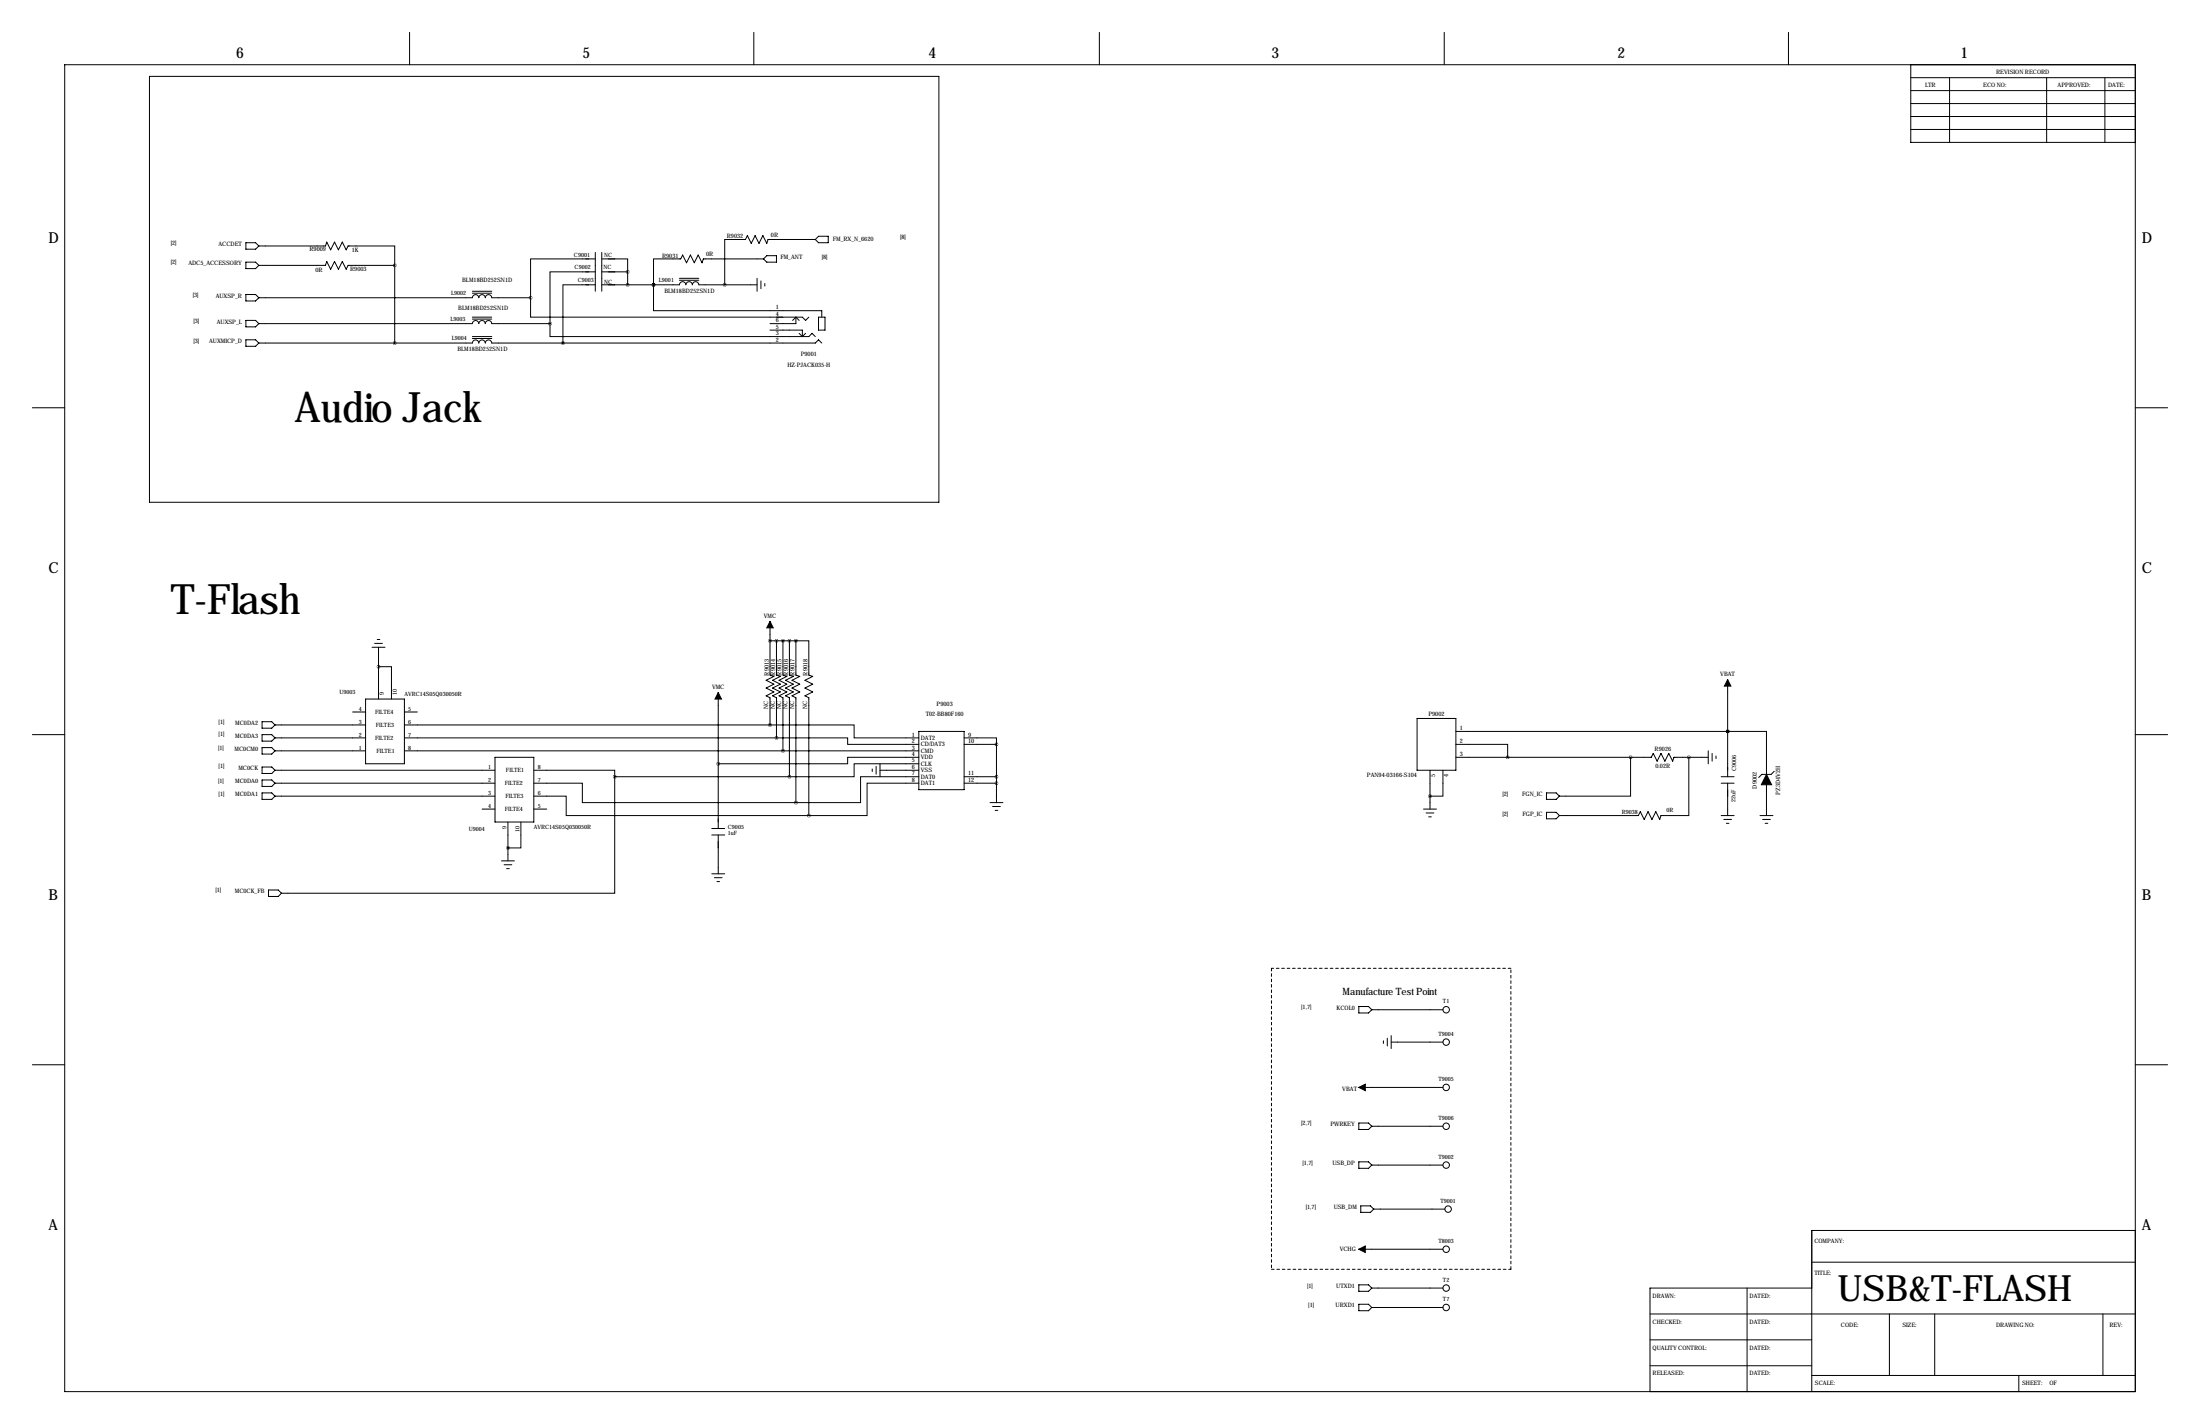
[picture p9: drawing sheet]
<svg xmlns="http://www.w3.org/2000/svg" width="864mm" height="559mm" viewBox="0 0 864 559" stroke-linecap="round" stroke-linejoin="round" font-family="sans-serif">
<g fill="none" stroke="#000" stroke-width=".39">
<path d="M160.8 12.7v12.7M295.9 12.7v12.7M431.5 12.7v12.7M566.9 12.7v12.7M702.1 12.7v12.7M25.4 25.4h812.8v520.7h-812.8zM58.7 30h309.9v167.1h-309.9zM750.1 25.4v30.5h88.1M750.1 35.6h88.1M750.1 30.5h88.1M765.3 30.5v25.4M803.4 30.5v25.4"/>
<path d="M826.3 30.5v25.4M750.1 50.8h88.1M750.1 45.7h88.1M750.1 40.6h88.1M96.5 95.2h3.8l1.3 1.3-1.3 1.3h-3.8zM101.6 96.5h26.2l.5-1.5 1.5 3 1.5-3 1.5 3 1.6-3 1.5 3 .8-1.5h18.2v7.6M233.7 99.1v15.2M236.2 99.1v15.2M320 94h-18.5l-.5 1.5-1.5-3-1.6 3-1.5-3-1.5 3-1.5-3-.8 1.5h-8.1v17.8M320 94l1.3-1.3h3.8v2.5h-3.8zM96.5 102.9h3.8l1.3 1.2-1.3 1.3h-3.8zM96.5 115.6h3.8l1.3 1.2-1.3 1.3h-3.8z"/>
<path d="M101.6 116.8h83.8M101.6 104.1h26.2l.5-1.5 1.5 3.1 1.5-3.1 1.5 3.1 1.6-3.1 1.5 3.1 .8-1.6h18.2M154.9 104.1v30.5M185.4 114.3h7.6M185.4 115.1h7.6M185.4 116.8a1.27 1.27 0 0 1 1.3-1.2 1.27 1.27 0 0 1 1.3 1.2M188 116.8a1.27 1.27 0 0 1 1.2-1.2 1.27 1.27 0 0 1 1.3 1.2M190.5 116.8a1.27 1.27 0 0 1 1.3-1.2 1.27 1.27 0 0 1 1.2 1.2h15.3M208.3 116.8v7.7h106.7l1.2 1.2 1.3-1.2M233.7 111.8h-12.7v22.8M233.7 101.6h-25.4v15.2M233.7 106.7h-17.8v20.3"/>
<path d="M236.2 111.8l30.5-.1a1.27 1.27 0 0 1 1.3-1.2 1.27 1.27 0 0 1 1.2 1.3 1.27 1.27 0 0 1 1.3-1.3 1.27 1.27 0 0 1 1.3 1.3 1.27 1.27 0 0 1 1.2-1.3 1.27 1.27 0 0 1 1.3 1.3h22.9M236.2 101.6h10.2v5.1M236.2 106.7h10.2M246.4 106.7v5.1M256.5 111.8h.1M256.5 111.8v10.1h66.1v2.6M266.7 109.2h7.6M266.7 110h7.6M297.2 109.2v5.1M298.7 110.2v3.1M299.7 101.6h-23.6l-.5 1.5-1.5-3-1.6 3-1.5-3-1.5 3-1.5-3-.8 1.5h-10.7v10.2M299.7 101.6l1.3-1.3h3.8v2.6h-3.8z"/>
<path d="M300.2 111.3v1M96.5 133.3h3.8l1.3 1.3-1.3 1.3h-3.8zM96.5 125.7h3.8l1.3 1.3-1.3 1.3h-3.8zM101.6 134.6h83.8a1.27 1.27 0 0 1 1.3-1.2 1.27 1.27 0 0 1 1.3 1.2 1.27 1.27 0 0 1 1.2-1.2 1.27 1.27 0 0 1 1.3 1.2 1.27 1.27 0 0 1 1.3-1.2 1.27 1.27 0 0 1 1.2 1.2h127l1.3-1.3 1.3 1.3M101.6 127h83.8a1.27 1.27 0 0 1 1.3-1.2 1.27 1.27 0 0 1 1.3 1.2 1.27 1.27 0 0 1 1.2-1.2 1.27 1.27 0 0 1 1.3 1.2 1.27 1.27 0 0 1 1.3-1.2 1.27 1.27 0 0 1 1.2 1.2h22.9M185.4 132.1h7.6M185.4 132.8h7.6M185.4 124.5h7.6M185.4 125.2h7.6M215.9 127v5.1h101.6l1.3-1.3 1.2 1.3M302.3 129.5h12.7v2.6M312.4 124.5v2.5h-10.1"/>
<path d="M312.4 124.5l1.3 1.2M312.4 124.5l-1.3 1.2M313.7 130.8l1.3 1.3M316.2 130.8l-1.2 1.3M321.3 124.5h2.5v5h-2.5zM12.7 160h12.7M838.2 160h12.7M146 254h5.1M147.1 252.5h3M148.1 251h1M148.6 254v20.3M302.3 243.8v21.1l1.5 .5-3.1 1.6 3.1 1.5-3.1 1.5 3.1 1.5-3.1 1.5 1.6 .8v10.7"/>
<path d="M302.3 251.5h10.1M304.8 251.5v13.4l1.5 .5-3 1.6 3 1.5-3 1.5 3 1.5-3 1.5 1.5 .8v15.8M307.3 251.5v13.4l1.6 .5-3.1 1.6 3.1 1.5-3.1 1.5 3.1 1.5-3.1 1.5 1.5 .8v20.8M309.9 251.5v13.4l1.5 .5-3 1.6 3 1.5-3 1.5 3 1.5-3 1.5 1.5 .8v31M312.4 251.5h5.1v13.4l1.5 .5-3 1.6 3 1.5-3 1.5 3 1.5-3 1.5 1.5 .8v46.2M312.4 251.5v13.4l1.5 .5-3 1.6 3 1.5-3 1.5 3 1.5-3 1.5 1.5 .8v41.2M138.4 279.4h5.1M143.5 274.3h15.2v25.4h-15.2zM148.6 261.6h5.1v12.7M158.7 279.4h5.1M281.9 271.8v53.3M678.2 266.7v38.1"/>
<path d="M12.7 288.3h12.7M102.9 288.3h3.8l1.2 1.3-1.2 1.2h-3.8zM102.9 283.2h3.8l1.2 1.3-1.2 1.3h-3.8zM102.9 293.4h3.8l1.2 1.2-1.2 1.3h-3.8zM107.9 294.6h35.6M107.9 289.6h35.6M107.9 284.5h35.6M158.7 294.6h202M158.7 289.6h146.1M158.7 284.5h143.6M194.3 297.2h15.2v25.4h-15.2zM302.3 284.5h33v5.1h25.4"/>
<path d="M304.8 289.6h27.9v2.5h28M345.4 299.7v5.1M360.7 297.2h-28v2.5h-50.8M360.7 299.7h-25.4v5.1h-25.4M360.7 287h17.8v22.9h-17.8zM378.5 289.6h12.7v2.5M378.5 292.1h12.7M391.2 292.1v22.9M556.3 281.9h15.2v20.4h-15.2zM571.5 292.1h20.3v5.1M571.5 297.2h76.7l.8-1.5 1.5 3 1.5-3 1.5 3 1.6-3 1.5 3 .5-1.5h13.5M571.5 287h106.7"/>
<path d="M640.1 297.2v15.2h-28M662.9 297.2v22.8h-10.9l-.5 1.6-1.5-3.1-1.5 3.1-1.6-3.1-1.5 3.1-1.5-3.1-.8 1.5h-31M670.6 294.6v5.1M672.1 295.7v3M673.6 296.7v1M678.2 287h15.2v16.9M678.2 287h.1M838.2 288.3h12.7M102.9 311.1h3.8l1.2 1.3-1.2 1.3h-3.8zM102.9 301h3.8l1.2 1.3-1.2 1.2h-3.8zM102.9 306.1h3.8l1.2 1.2-1.2 1.3h-3.8zM107.9 307.3h86.4"/>
<path d="M107.9 302.3h86.4M107.9 312.4h86.4M189.2 317.5h5.1M209.5 302.3h31.8v2.5M209.5 307.3h19.1v7.7h83.8M209.5 312.4h12.7v7.6h95.3M209.5 317.5h5.1M241.3 304.8v45.7h-130.8M241.3 304.8h68.6M342.4 301.8v1M343.9 300.7v3.1M345.4 302.3h15.3"/>
<path d="M360.7 304.8h-22.9v10.2h-25.4M360.7 307.3h-20.3v12.7h-22.9M378.5 304.8h12.7M378.5 307.3h12.7M388.6 315h5.1M389.6 316.5h3.1M390.7 318h1M558.8 317.5h5.1M559.8 319h3.1M561.3 302.3v15.2M566.4 302.3v10.1h-5.1M607.1 311.1h3.8l1.2 1.3-1.2 1.3h-3.8z"/>
<path d="M607.1 318.8h3.8l1.2 1.2-1.2 1.3h-3.8zM675.6 304.8h5.1M675.6 307.3h5.1M678.2 307.3v12.7M693.4 307.9v12.1M696.5 302.7l-1.3 1.2h-3.6l-1.2 1.2M196.8 337.8h5.1M197.9 339.3h3M199.4 322.6v15.2M204.5 322.6v10.1h-5.1M279.4 325.1h5.1M279.4 327.7h5.1"/>
<path d="M281.9 327.7v15.2M560.8 320.5h1M675.6 320h5.1M676.7 321.6h3M677.7 323.1h1M690.9 320h5.1M691.9 321.6h3M692.9 323.1h1M105.4 349.2h3.8l1.3 1.3-1.3 1.3h-3.8zM198.9 340.9h1M279.4 342.9h5.1M280.4 344.4h3.1"/>
<path d="M281.4 345.9h1M533.4 395h3.8l1.3 1.2-1.3 1.3h-3.8zM538.5 396.2h27.9M12.7 417.8h12.7M543.1 408.4v1M544.6 407.4v3.1M546.1 408.9h20.3M546.1 406.4v5.1M838.2 417.8h12.7M533.4 426.7h33M533.4 440.7h3.8l1.3 1.3-1.3 1.2h-3.8zM533.4 455.9h3.8l1.3 1.3-1.3 1.3h-3.8z"/>
<path d="M538.5 442h27.9M538.5 457.2h27.9M534.2 473.2h3.8l1.2 1.3-1.2 1.2h-3.8zM539.2 474.5h28M533.4 490.2h33M711.2 495.3h127M838.2 482.9h-127v63.2M533.4 504.2h3.8l1.3 1.3-1.3 1.2h-3.8zM533.4 511.8h3.8l1.3 1.3-1.3 1.2h-3.8zM538.5 505.5h27.9M538.5 513.1h27.9M647.7 515.6h190.5"/>
<path d="M685.8 505.5v40.6M711.2 505.5h-63.5v40.6M741.7 515.6v24.2M759.5 515.6v24.2M825.5 515.6v24.2M647.7 535.9h63.5M647.7 525.8h63.5M711.2 539.8h127M792.5 539.8v6.3"/>
<circle cx="567.7" cy="396.2" r="1.27"/>
<circle cx="567.7" cy="408.9" r="1.27"/>
<circle cx="567.7" cy="426.7" r="1.27"/>
<circle cx="567.7" cy="457.2" r="1.27"/>
<circle cx="567.7" cy="442" r="1.27"/>
<circle cx="568.5" cy="474.5" r="1.27"/>
<circle cx="567.7" cy="490.2" r="1.27"/>
<circle cx="567.7" cy="505.5" r="1.27"/>
<circle cx="567.7" cy="513.1" r="1.27"/>
</g>
<path d="M499.1 380v118.1M593.1 380h-94M499.1 498.1h94M593.1 498.1v-118.1" fill="none" stroke="#000" stroke-width=".39" stroke-dasharray="1.1 1.1"/>
<path d="M302.3 243.8l1.2 2.6h-2.5zM281.9 271.8l1.3 2.5h-2.5zM678.2 266.7l1.2 2.5h-2.5zM693.4 303.9l2.1 4h-4.1zM533.4 426.7l2.5-1.3v2.6zM533.4 490.2l2.5-1.3v2.6z" fill="#000" stroke="#000" stroke-width=".39"/>
<path d="M256.5 111.8a.05 .05 0 0 0 .1 0 .05 .05 0 0 0-.1 0zM246.3 111.8a.05 .05 0 0 0 .1 0 .05 .05 0 0 0-.1 0zM246.3 106.7a.05 .05 0 0 0 .1 0 .05 .05 0 0 0-.1 0zM284.4 111.8a.05 .05 0 0 0 .1 0 .05 .05 0 0 0-.1 0zM256.5 111.8a.05 .05 0 0 0 .1 0 .05 .05 0 0 0-.1 0zM220.9 134.6a.05 .05 0 0 0 .1 0 .05 .05 0 0 0-.1 0zM208.2 116.8a.05 .05 0 0 0 .1 0 .05 .05 0 0 0-.1 0zM154.9 104.1a.05 .05 0 0 0 .1 0 .05 .05 0 0 0-.1 0zM154.9 134.6a.05 .05 0 0 0 .1 0 .05 .05 0 0 0-.1 0zM640 297.2a.05 .05 0 0 0 .1 0 .05 .05 0 0 0-.1 0zM662.9 297.2a.05 .05 0 0 0 .1 0 .05 .05 0 0 0-.1 0zM281.9 299.7a.05 .05 0 0 0 .1 0 .05 .05 0 0 0-.1 0zM302.2 251.5a.05 .05 0 0 0 .1 0 .05 .05 0 0 0-.1 0zM307.3 251.5a.05 .05 0 0 0 .1 0 .05 .05 0 0 0-.1 0zM309.8 251.5a.05 .05 0 0 0 .1 0 .05 .05 0 0 0-.1 0zM312.4 251.5a.05 .05 0 0 0 .1 0 .05 .05 0 0 0-.1 0zM309.8 304.8a.05 .05 0 0 0 .1 0 .05 .05 0 0 0-.1 0zM148.5 261.6a.05 .05 0 0 0 .1 0 .05 .05 0 0 0-.1 0zM199.3 332.7a.05 .05 0 0 0 .1 0 .05 .05 0 0 0-.1 0zM302.2 284.5a.05 .05 0 0 0 .1 0 .05 .05 0 0 0-.1 0zM307.3 294.6a.05 .05 0 0 0 .1 0 .05 .05 0 0 0-.1 0zM312.4 315a.05 .05 0 0 0 .1 0 .05 .05 0 0 0-.1 0zM391.1 307.3a.05 .05 0 0 0 .1 0 .05 .05 0 0 0-.1 0zM391.1 304.8a.05 .05 0 0 0 .1 0 .05 .05 0 0 0-.1 0zM391.1 292.1a.05 .05 0 0 0 .1 0 .05 .05 0 0 0-.1 0zM561.3 312.4a.05 .05 0 0 0 .1 0 .05 .05 0 0 0-.1 0zM678.1 287a.05 .05 0 0 0 .1 0 .05 .05 0 0 0-.1 0zM678.1 287a.05 .05 0 0 0 .1 0 .05 .05 0 0 0-.1 0zM591.8 297.2a.05 .05 0 0 0 .1 0 .05 .05 0 0 0-.1 0z" fill="#000" stroke="#000" stroke-width="1.3"/>
<g font-size="16.5">
<text x="115.6" y="165.6">Audio Jack</text>
<text x="67.1" y="241">T-Flash</text>
</g>
<text font-size="14.2" x="721.4" y="510.5">USB&amp;T-FLASH</text>
<g font-size="5.9">
<text x="92.7" y="22.9">6</text>
<text x="228.6" y="22.9">5</text>
<text x="364.5" y="22.9">4</text>
<text x="499.1" y="22.9">3</text>
<text x="635" y="22.9">2</text>
<text x="769.6" y="22.9">1</text>
<text x="19" y="95.2">D</text>
<text x="840.7" y="95.2">D</text>
<text x="19" y="224.8">C</text>
<text x="840.7" y="224.8">C</text>
<text x="19" y="353.1">B</text>
<text x="840.7" y="353.1">B</text>
<text x="19" y="482.6">A</text>
<text x="840.7" y="482.6">A</text>
</g>
<text font-size="4" x="527" y="390.5">Manufacture Test Point</text>
<g font-size="2.4">
<text x="783.6" y="29.2">REVISION RECORD</text>
<text x="755.6" y="34.3">LTR</text>
<text x="778.5" y="34.3">ECO NO:</text>
<text x="807.7" y="34.3">APPROVED:</text>
<text x="827.5" y="34.3">DATE:</text>
<text x="285.3" y="93.5">R9032</text>
<text x="302.6" y="93">0R</text>
<text x="326.9" y="94.7">FM_RX_N_6620</text>
<text x="353.3" y="93.8">[8]</text>
<text x="67" y="96.1">[2]</text>
<text x="85.8" y="96.5">ACCDET</text>
<text x="121.5" y="98.6">R9009</text>
<text x="138.1" y="98.8">1K</text>
<text x="259.9" y="101.1">R9031</text>
<text x="277.2" y="100.6">0R</text>
<text x="306.3" y="101.6">FM_ANT</text>
<text x="322.6" y="101.7">[8]</text>
<text x="67" y="103.7">[2]</text>
<text x="73.9" y="104.1">ADC5_ACCESSORY</text>
<text x="123.8" y="106.7">0R</text>
<text x="137.5" y="106.2">R9003</text>
<text x="181.4" y="110.8">BLM18BD252SN1D</text>
<text x="75.7" y="116.6">[3]</text>
<text x="84.7" y="116.8">AUXSP_R</text>
<text x="260.8" y="115">BLM18BD252SN1D</text>
<text x="179.9" y="121.7">BLM18BD252SN1D</text>
<text x="304.6" y="121.4">1</text>
<text x="304.6" y="124">4</text>
<text x="75.9" y="126.8">[3]</text>
<text x="85.1" y="127">AUXSP_L</text>
<text x="304.6" y="126.5">6</text>
<text x="304.6" y="129">5</text>
<text x="304.6" y="131.6">3</text>
<text x="75.9" y="134.4">[3]</text>
<text x="82.1" y="134.6">AUXMICP_D</text>
<text x="179.5" y="137.8">BLM18BD252SN1D</text>
<text x="304.6" y="134.1">2</text>
<text x="309.1" y="143.8">HZ-PJACK035-H</text>
<text x="314.3" y="139.7">P9001</text>
<text x="299.8" y="242.6">VMC</text>
<text x="301.8" y="265.1" transform="rotate(-90 301.8 265.1)">R9013</text>
<text x="304.3" y="265.1" transform="rotate(-90 304.3 265.1)">R9014</text>
<text x="306.8" y="265.1" transform="rotate(-90 306.8 265.1)">R9015</text>
<text x="309.4" y="265.1" transform="rotate(-90 309.4 265.1)">R9016</text>
<text x="311.9" y="265.1" transform="rotate(-90 311.9 265.1)">R9017</text>
<text x="317" y="265.1" transform="rotate(-90 317 265.1)">R9018</text>
<text x="675.3" y="265.4">VBAT</text>
<text x="279.5" y="270.5">VMC</text>
<text x="301.6" y="278.2" transform="rotate(-90 301.6 278.2)">NC</text>
<text x="304.1" y="278.2" transform="rotate(-90 304.1 278.2)">NC</text>
<text x="306.6" y="278.2" transform="rotate(-90 306.6 278.2)">NC</text>
<text x="309.2" y="278.2" transform="rotate(-90 309.2 278.2)">NC</text>
<text x="311.7" y="278.2" transform="rotate(-90 311.7 278.2)">NC</text>
<text x="316.8" y="278.2" transform="rotate(-90 316.8 278.2)">NC</text>
<text x="363.4" y="281">T02-BB80F160</text>
<text x="367.6" y="276.9">P9003</text>
<text x="560.7" y="280.9">P9002</text>
<text x="85.8" y="284">[1]</text>
<text x="92.4" y="284.5">MC0DA2</text>
<text x="573" y="286.5">1</text>
<text x="85.8" y="288.9">[1]</text>
<text x="92.4" y="289.6">MC0DA3</text>
<text x="357.9" y="289.1">1</text>
<text x="357.9" y="291.6">2</text>
<text x="361.4" y="290.4">DAT2</text>
<text x="361.4" y="292.9">CD/DAT3</text>
<text x="380" y="289.1">9</text>
<text x="380" y="291.6">10</text>
<text x="573" y="291.6">2</text>
<text x="85.6" y="294.2">[1]</text>
<text x="92.1" y="294.6">MC0CM0</text>
<text x="357.9" y="294.1">3</text>
<text x="357.9" y="296.7">4</text>
<text x="357.9" y="299.2">5</text>
<text x="361.4" y="295.4">CMD</text>
<text x="361.4" y="298">VDD</text>
<text x="573" y="296.7">3</text>
<text x="649.5" y="294.6">R9026</text>
<text x="85.8" y="301.6">[1]</text>
<text x="93.6" y="302.3">MC0CK</text>
<text x="357.9" y="301.8">6</text>
<text x="357.9" y="304.3">7</text>
<text x="361.4" y="300.5">CLK</text>
<text x="361.4" y="303.1">VSS</text>
<text x="361.4" y="305.6">DAT0</text>
<text x="380" y="304.3">11</text>
<text x="536.6" y="304.9">PAN94-03166-S104</text>
<text x="563.4" y="305" transform="rotate(-90 563.4 305)">5</text>
<text x="568.5" y="305" transform="rotate(-90 568.5 305)">4</text>
<text x="649.9" y="301.3">0.02R</text>
<text x="85.6" y="307.1">[1]</text>
<text x="92.4" y="307.3">MC0DA0</text>
<text x="357.9" y="306.8">8</text>
<text x="361.4" y="308.1">DAT1</text>
<text x="380" y="306.8">12</text>
<text x="689.6" y="309.4" transform="rotate(-90 689.6 309.4)">D9002</text>
<text x="698.8" y="311.8" transform="rotate(-90 698.8 311.8)">PZ3D4V2H</text>
<text x="85.8" y="312.2">[1]</text>
<text x="92.4" y="312.4">MC0DA1</text>
<text x="589.8" y="312.5">[2]</text>
<text x="597.5" y="312.4">FGN_IC</text>
<text x="589.8" y="320.1">[2]</text>
<text x="597.7" y="320">FGP_IC</text>
<text x="84.6" y="350.1">[1]</text>
<text x="92.2" y="350.5">MC0CK_FB</text>
<text x="510.8" y="395.8">[1,7]</text>
<text x="524.7" y="396.2">KCOL0</text>
<text x="526.9" y="428">VBAT</text>
<text x="510.8" y="441.5">[2,7]</text>
<text x="522.2" y="442">PWRKEY</text>
<text x="511.3" y="457">[1,7]</text>
<text x="523" y="457.2">USB_DP</text>
<text x="512.6" y="474.3">[1,7]</text>
<text x="523.5" y="474.5">USB_DM</text>
<text x="525.9" y="491">VCHG</text>
<text x="712.2" y="487.7">COMPANY:</text>
<text x="712.2" y="500.4">TITLE:</text>
<text x="513.1" y="505.3">[1]</text>
<text x="524.5" y="505.5">UTXD1</text>
<text x="648.7" y="509.3">DRAWN:</text>
<text x="686.8" y="509.3">DATED:</text>
<text x="513.6" y="512.9">[1]</text>
<text x="524.3" y="513.1">URXD1</text>
<text x="648.7" y="519.4">CHECKED:</text>
<text x="686.8" y="519.4">DATED:</text>
<text x="722.6" y="520.7">CODE:</text>
<text x="746.8" y="520.7">SIZE:</text>
<text x="783.6" y="520.7">DRAWING NO:</text>
<text x="828" y="520.7">REV:</text>
<text x="648.7" y="529.6">QUALITY CONTROL:</text>
<text x="686.8" y="529.6">DATED:</text>
<text x="648.7" y="539.8">RELEASED:</text>
<text x="686.8" y="539.8">DATED:</text>
<text x="712.5" y="543.6">SCALE:</text>
<text x="793.7" y="543.6">SHEET:</text>
<text x="804.5" y="543.6">OF</text>
</g>
<g font-size="2.3">
<text x="225.3" y="100.8">C9001</text>
<text x="237.1" y="100.8">NC</text>
<text x="225.6" y="105.7">C9002</text>
<text x="236.9" y="105.7">NC</text>
<text x="226.8" y="110.8">C9003</text>
<text x="237.1" y="111.3">NC</text>
<text x="258.7" y="110.7">L9001</text>
<text x="177.1" y="115.6">L9002</text>
<text x="176.9" y="126">L9003</text>
<text x="177.4" y="133.6">L9004</text>
<text x="133.2" y="272.3">U9003</text>
<text x="150.6" y="272.8" transform="rotate(-90 150.6 272.8)">9</text>
<text x="155.7" y="272.8" transform="rotate(-90 155.7 272.8)">10</text>
<text x="158.7" y="273.3">AVRC14S05Q030050R</text>
<text x="140.8" y="278.9">4</text>
<text x="147.3" y="280.2">FILTE4</text>
<text x="160.3" y="278.9">5</text>
<text x="140.8" y="284">3</text>
<text x="147.6" y="285.2">FILTE3</text>
<text x="160.3" y="284">6</text>
<text x="140.8" y="289.1">2</text>
<text x="147.3" y="290.3">FILTE2</text>
<text x="160.3" y="289.1">7</text>
<text x="140.8" y="294.1">1</text>
<text x="147.8" y="295.4">FILTE1</text>
<text x="160.3" y="294.1">8</text>
<text x="191.6" y="301.8">1</text>
<text x="198.6" y="303">FILTE1</text>
<text x="211.1" y="301.8">8</text>
<text x="681.5" y="302.5" transform="rotate(-90 681.5 302.5)">C9006</text>
<text x="191.6" y="306.8">2</text>
<text x="191.6" y="311.9">3</text>
<text x="198.1" y="308.1">FILTE2</text>
<text x="211.1" y="306.8">7</text>
<text x="211.1" y="311.9">6</text>
<text x="191.6" y="317">4</text>
<text x="198.4" y="313.2">FILTE3</text>
<text x="211.1" y="317">5</text>
<text x="681.2" y="314.7" transform="rotate(-90 681.2 314.7)">22uF</text>
<text x="198.1" y="318.3">FILTE4</text>
<text x="636.7" y="319.6">R9038</text>
<text x="654.1" y="318.7">0R</text>
<text x="184" y="326.1">U9004</text>
<text x="198.9" y="325.3" transform="rotate(-90 198.9 325.3)">9</text>
<text x="204" y="326.5" transform="rotate(-90 204 326.5)">10</text>
<text x="209.5" y="325.1">AVRC14S05Q030050R</text>
<text x="285.7" y="325.4">C9005</text>
<text x="285.7" y="327.7">1uF</text>
<text x="566.4" y="393.7">T1</text>
<text x="564.7" y="406.4">T9004</text>
<text x="564.7" y="424.2">T9005</text>
<text x="564.7" y="439.4">T9006</text>
<text x="564.7" y="454.7">T9002</text>
<text x="565.4" y="471.9">T9001</text>
<text x="564.7" y="487.7">T8003</text>
<text x="566.4" y="502.9">T2</text>
<text x="566.4" y="510.5">T7</text>
</g>
</svg>
